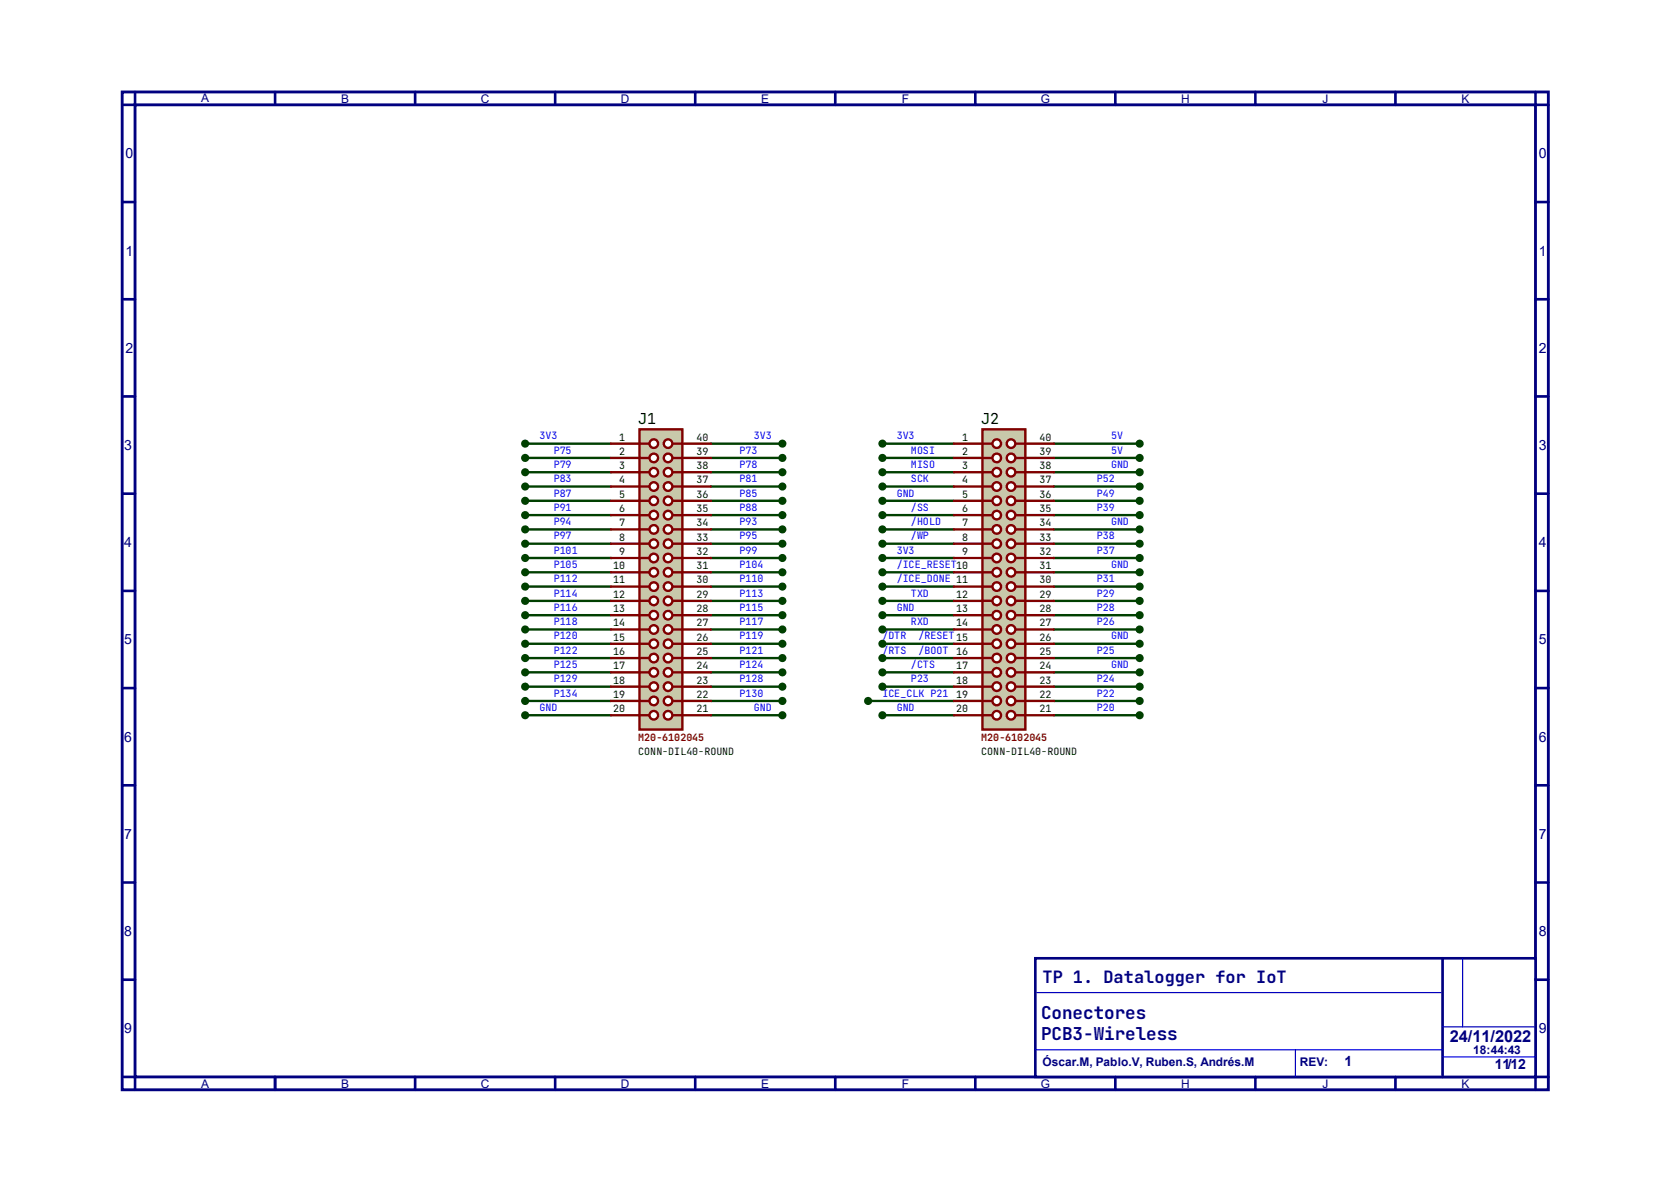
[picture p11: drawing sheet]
<svg xmlns="http://www.w3.org/2000/svg" width="297mm" height="210mm" viewBox="0 0 297 210" stroke-linecap="round" stroke-linejoin="round" font-family="sans-serif">
<path d="M21.7 16.3h253.5v177.3h-253.5zM24 18.6h248.9v172.7h-248.9z" fill="none" stroke="#000080" stroke-width=".51"/>
<path d="M24 16.3v2.3h-2.3M48.9 16.3v2.3" fill="none" stroke="#000080" stroke-width=".47"/>
<path d="M184 170.3h88.9v21h-88.9z" fill="#fff" stroke="#000080" stroke-width=".47"/>
<g fill="none" stroke="#000080" stroke-width=".47">
<path d="M73.8 16.3v2.3M98.7 16.3v2.3M123.6 16.3v2.3M148.5 16.3v2.3M173.4 16.3v2.3M198.2 16.3v2.3M223.1 16.3v2.3M248 16.3v2.3M272.9 16.3v2.3h2.3M21.7 35.9h2.3M272.9 35.9h2.3M21.7 53.2h2.3"/>
<path d="M272.9 53.2h2.3M21.7 70.4h2.3M272.9 70.4h2.3M21.7 87.7h2.3M272.9 87.7h2.3M21.7 105h2.3M272.9 105h2.3M21.7 122.3h2.3M21.7 139.5h2.3M272.9 122.3h2.3M272.9 139.5h2.3M21.7 156.8h2.3"/>
<path d="M272.9 156.8h2.3M21.7 174.1h2.3M256.4 170.3v21M272.9 174.1h2.3M21.7 191.3h2.3v2.3M48.9 191.3v2.3M73.8 191.3v2.3M98.7 191.3v2.3M123.6 191.3v2.3M148.5 191.3v2.3M173.4 191.3v2.3M198.2 191.3v2.3"/>
<path d="M223.1 191.3v2.3M248 191.3v2.3M275.2 191.3h-2.3v2.3"/>
</g>
<path d="M184.3 176.4h71.9M260 170.3v12.2M184 186.5h72.4M230.3 186.5v4.8M256.4 182.5h16.3M256.4 187.8h16.5" fill="none" stroke="#0000c0" stroke-width=".21"/>
<g fill="none" stroke="#004000" stroke-width=".42">
<path d="M93.3 78.8h15.3M126.4 78.8h12.7M156.8 78.8h12.7M187.3 78.8h15.3M93.3 81.4h15.3M93.3 83.9h15.3M93.3 86.4h15.3M93.3 89h15.3M93.3 91.5h15.3M93.3 94.1h15.3M93.3 96.6h15.3M93.3 99.1h15.3"/>
<path d="M126.4 81.4h12.7M126.4 83.9h12.7M126.4 86.4h12.7M126.4 89h12.7M126.4 91.5h12.7M126.4 94.1h12.7M126.4 96.6h12.7M126.4 99.1h12.7M156.8 81.4h12.7M156.8 83.9h12.7M156.8 86.4h12.7M156.8 89h12.7"/>
<path d="M156.8 91.5h12.7M156.8 94.1h12.7M156.8 96.6h12.7M156.8 99.1h12.7M187.3 81.4h15.3M187.3 83.9h15.3M187.3 86.4h15.3M187.3 89h15.3M187.3 91.5h15.3M187.3 94.1h15.3M187.3 96.6h15.3M187.3 99.1h15.3"/>
<path d="M93.3 101.7h15.3M93.3 104.2h15.3M93.3 106.8h15.3M93.3 109.3h15.3M93.3 111.8h15.3M93.3 114.4h15.3M93.3 116.9h15.3M93.3 119.5h15.3M126.4 101.7h12.7M126.4 104.2h12.7M126.4 106.8h12.7M126.4 109.3h12.7"/>
<path d="M126.4 111.8h12.7M126.4 114.4h12.7M126.4 116.9h12.7M126.4 119.5h12.7M156.8 101.7h12.7M156.8 104.2h12.7M156.8 106.8h12.7M156.8 109.3h12.7M156.8 111.8h12.7M156.8 114.4h12.7M156.8 116.9h12.7M156.8 119.5h12.7"/>
<path d="M187.3 101.7h15.3M187.3 104.2h15.3M187.3 106.8h15.3M187.3 109.3h15.3M187.3 111.8h15.3M187.3 114.4h15.3M187.3 116.9h15.3M187.3 119.5h15.3M93.3 122h15.3M93.3 124.5h15.3M93.3 127.1h15.3M126.4 122h12.7"/>
<path d="M126.4 124.5h12.7M126.4 127.1h12.7M154.3 124.5h15.2M156.8 122h12.7M156.8 127.1h12.7M187.3 122h15.3M187.3 124.5h15.3M187.3 127.1h15.3"/>
</g>
<path d="M113.7 76.3h7.6v53.3h-7.6z" fill="#c8c8aa" stroke="#800000" stroke-width=".42"/>
<path d="M113.7 78.8h1.7" fill="none" stroke="#800000" stroke-width=".42"/>
<circle cx="116.2" cy="78.8" r=".76" fill="#fff" stroke="#800000" stroke-width=".42"/>
<path d="M113.7 81.4h1.7" fill="none" stroke="#800000" stroke-width=".42"/>
<circle cx="116.2" cy="81.4" r=".76" fill="#fff" stroke="#800000" stroke-width=".42"/>
<path d="M113.7 83.9h1.7" fill="none" stroke="#800000" stroke-width=".42"/>
<circle cx="116.2" cy="83.9" r=".76" fill="#fff" stroke="#800000" stroke-width=".42"/>
<path d="M113.7 86.4h1.7" fill="none" stroke="#800000" stroke-width=".42"/>
<circle cx="116.2" cy="86.4" r=".76" fill="#fff" stroke="#800000" stroke-width=".42"/>
<path d="M119.5 78.8h1.8" fill="none" stroke="#800000" stroke-width=".42"/>
<circle cx="118.7" cy="78.8" r=".76" fill="#fff" stroke="#800000" stroke-width=".42"/>
<path d="M119.5 81.4h1.8" fill="none" stroke="#800000" stroke-width=".42"/>
<circle cx="118.7" cy="81.4" r=".76" fill="#fff" stroke="#800000" stroke-width=".42"/>
<path d="M119.5 83.9h1.8" fill="none" stroke="#800000" stroke-width=".42"/>
<circle cx="118.7" cy="83.9" r=".76" fill="#fff" stroke="#800000" stroke-width=".42"/>
<path d="M119.5 86.4h1.8" fill="none" stroke="#800000" stroke-width=".42"/>
<circle cx="118.7" cy="86.4" r=".76" fill="#fff" stroke="#800000" stroke-width=".42"/>
<path d="M113.7 89h1.7" fill="none" stroke="#800000" stroke-width=".42"/>
<circle cx="116.2" cy="89" r=".76" fill="#fff" stroke="#800000" stroke-width=".42"/>
<path d="M119.5 89h1.8" fill="none" stroke="#800000" stroke-width=".42"/>
<circle cx="118.7" cy="89" r=".76" fill="#fff" stroke="#800000" stroke-width=".42"/>
<path d="M113.7 91.5h1.7" fill="none" stroke="#800000" stroke-width=".42"/>
<circle cx="116.2" cy="91.5" r=".76" fill="#fff" stroke="#800000" stroke-width=".42"/>
<path d="M119.5 91.5h1.8" fill="none" stroke="#800000" stroke-width=".42"/>
<circle cx="118.7" cy="91.5" r=".76" fill="#fff" stroke="#800000" stroke-width=".42"/>
<path d="M113.7 94.1h1.7" fill="none" stroke="#800000" stroke-width=".42"/>
<circle cx="116.2" cy="94.1" r=".76" fill="#fff" stroke="#800000" stroke-width=".42"/>
<path d="M119.5 94.1h1.8" fill="none" stroke="#800000" stroke-width=".42"/>
<circle cx="118.7" cy="94.1" r=".76" fill="#fff" stroke="#800000" stroke-width=".42"/>
<path d="M113.7 96.6h1.7" fill="none" stroke="#800000" stroke-width=".42"/>
<circle cx="116.2" cy="96.6" r=".76" fill="#fff" stroke="#800000" stroke-width=".42"/>
<path d="M119.5 96.6h1.8" fill="none" stroke="#800000" stroke-width=".42"/>
<circle cx="118.7" cy="96.6" r=".76" fill="#fff" stroke="#800000" stroke-width=".42"/>
<path d="M113.7 99.1h1.7" fill="none" stroke="#800000" stroke-width=".42"/>
<circle cx="116.2" cy="99.1" r=".76" fill="#fff" stroke="#800000" stroke-width=".42"/>
<path d="M119.5 99.1h1.8" fill="none" stroke="#800000" stroke-width=".42"/>
<circle cx="118.7" cy="99.1" r=".76" fill="#fff" stroke="#800000" stroke-width=".42"/>
<path d="M113.7 101.7h1.7" fill="none" stroke="#800000" stroke-width=".42"/>
<circle cx="116.2" cy="101.7" r=".76" fill="#fff" stroke="#800000" stroke-width=".42"/>
<path d="M119.5 101.7h1.8" fill="none" stroke="#800000" stroke-width=".42"/>
<circle cx="118.7" cy="101.7" r=".76" fill="#fff" stroke="#800000" stroke-width=".42"/>
<path d="M113.7 104.2h1.7" fill="none" stroke="#800000" stroke-width=".42"/>
<circle cx="116.2" cy="104.2" r=".76" fill="#fff" stroke="#800000" stroke-width=".42"/>
<path d="M119.5 104.2h1.8" fill="none" stroke="#800000" stroke-width=".42"/>
<circle cx="118.7" cy="104.2" r=".76" fill="#fff" stroke="#800000" stroke-width=".42"/>
<path d="M113.7 106.8h1.7" fill="none" stroke="#800000" stroke-width=".42"/>
<circle cx="116.2" cy="106.8" r=".76" fill="#fff" stroke="#800000" stroke-width=".42"/>
<path d="M119.5 106.8h1.8" fill="none" stroke="#800000" stroke-width=".42"/>
<circle cx="118.7" cy="106.8" r=".76" fill="#fff" stroke="#800000" stroke-width=".42"/>
<path d="M113.7 109.3h1.7" fill="none" stroke="#800000" stroke-width=".42"/>
<circle cx="116.2" cy="109.3" r=".76" fill="#fff" stroke="#800000" stroke-width=".42"/>
<path d="M119.5 109.3h1.8" fill="none" stroke="#800000" stroke-width=".42"/>
<circle cx="118.7" cy="109.3" r=".76" fill="#fff" stroke="#800000" stroke-width=".42"/>
<path d="M113.7 111.8h1.7" fill="none" stroke="#800000" stroke-width=".42"/>
<circle cx="116.2" cy="111.8" r=".76" fill="#fff" stroke="#800000" stroke-width=".42"/>
<path d="M119.5 111.8h1.8" fill="none" stroke="#800000" stroke-width=".42"/>
<circle cx="118.7" cy="111.8" r=".76" fill="#fff" stroke="#800000" stroke-width=".42"/>
<path d="M113.7 114.4h1.7" fill="none" stroke="#800000" stroke-width=".42"/>
<circle cx="116.2" cy="114.4" r=".76" fill="#fff" stroke="#800000" stroke-width=".42"/>
<path d="M119.5 114.4h1.8" fill="none" stroke="#800000" stroke-width=".42"/>
<circle cx="118.7" cy="114.4" r=".76" fill="#fff" stroke="#800000" stroke-width=".42"/>
<path d="M113.7 116.9h1.7" fill="none" stroke="#800000" stroke-width=".42"/>
<circle cx="116.2" cy="116.9" r=".76" fill="#fff" stroke="#800000" stroke-width=".42"/>
<path d="M119.5 116.9h1.8" fill="none" stroke="#800000" stroke-width=".42"/>
<circle cx="118.7" cy="116.9" r=".76" fill="#fff" stroke="#800000" stroke-width=".42"/>
<path d="M113.7 119.5h1.7" fill="none" stroke="#800000" stroke-width=".42"/>
<circle cx="116.2" cy="119.5" r=".76" fill="#fff" stroke="#800000" stroke-width=".42"/>
<path d="M119.5 119.5h1.8" fill="none" stroke="#800000" stroke-width=".42"/>
<circle cx="118.7" cy="119.5" r=".76" fill="#fff" stroke="#800000" stroke-width=".42"/>
<path d="M113.7 122h1.7" fill="none" stroke="#800000" stroke-width=".42"/>
<circle cx="116.2" cy="122" r=".76" fill="#fff" stroke="#800000" stroke-width=".42"/>
<path d="M119.5 122h1.8" fill="none" stroke="#800000" stroke-width=".42"/>
<circle cx="118.7" cy="122" r=".76" fill="#fff" stroke="#800000" stroke-width=".42"/>
<path d="M113.7 124.5h1.7" fill="none" stroke="#800000" stroke-width=".42"/>
<circle cx="116.2" cy="124.5" r=".76" fill="#fff" stroke="#800000" stroke-width=".42"/>
<path d="M119.5 124.5h1.8" fill="none" stroke="#800000" stroke-width=".42"/>
<circle cx="118.7" cy="124.5" r=".76" fill="#fff" stroke="#800000" stroke-width=".42"/>
<path d="M113.7 127.1h1.7" fill="none" stroke="#800000" stroke-width=".42"/>
<circle cx="116.2" cy="127.1" r=".76" fill="#fff" stroke="#800000" stroke-width=".42"/>
<path d="M119.5 127.1h1.8" fill="none" stroke="#800000" stroke-width=".42"/>
<circle cx="118.7" cy="127.1" r=".76" fill="#fff" stroke="#800000" stroke-width=".42"/>
<g fill="none" stroke="#800000" stroke-width=".42">
<path d="M108.6 78.8h5.1M121.3 78.8h5.1M108.6 81.4h5.1M108.6 83.9h5.1M108.6 86.4h5.1M108.6 89h5.1M108.6 91.5h5.1M108.6 94.1h5.1M108.6 96.6h5.1M108.6 99.1h5.1M121.3 81.4h5.1M121.3 83.9h5.1"/>
<path d="M121.3 86.4h5.1M121.3 89h5.1M121.3 91.5h5.1M121.3 94.1h5.1M121.3 96.6h5.1M121.3 99.1h5.1M108.6 101.7h5.1M108.6 104.2h5.1M108.6 106.8h5.1M108.6 109.3h5.1M108.6 111.8h5.1M108.6 114.4h5.1"/>
<path d="M108.6 116.9h5.1M108.6 119.5h5.1M121.3 101.7h5.1M121.3 104.2h5.1M121.3 106.8h5.1M121.3 109.3h5.1M121.3 111.8h5.1M121.3 114.4h5.1M121.3 116.9h5.1M121.3 119.5h5.1M108.6 122h5.1M108.6 124.5h5.1"/>
<path d="M108.6 127.1h5.1M121.3 122h5.1M121.3 124.5h5.1M121.3 127.1h5.1"/>
</g>
<g fill="#004000" stroke="#004000" stroke-width=".42">
<circle cx="93.3" cy="78.8" r=".51"/>
<circle cx="93.3" cy="81.4" r=".51"/>
<circle cx="93.3" cy="83.9" r=".51"/>
<circle cx="93.3" cy="86.4" r=".51"/>
<circle cx="93.3" cy="89" r=".51"/>
<circle cx="93.3" cy="91.5" r=".51"/>
<circle cx="93.3" cy="94.1" r=".51"/>
<circle cx="93.3" cy="96.6" r=".51"/>
<circle cx="93.3" cy="99.1" r=".51"/>
<circle cx="93.3" cy="101.7" r=".51"/>
<circle cx="93.3" cy="104.2" r=".51"/>
<circle cx="93.3" cy="106.8" r=".51"/>
<circle cx="93.3" cy="109.3" r=".51"/>
<circle cx="93.3" cy="111.8" r=".51"/>
<circle cx="93.3" cy="114.4" r=".51"/>
<circle cx="93.3" cy="116.9" r=".51"/>
<circle cx="93.3" cy="119.5" r=".51"/>
<circle cx="93.3" cy="122" r=".51"/>
<circle cx="93.3" cy="124.5" r=".51"/>
<circle cx="93.3" cy="127.1" r=".51"/>
<circle cx="139.1" cy="78.8" r=".51"/>
<circle cx="139.1" cy="81.4" r=".51"/>
<circle cx="139.1" cy="83.9" r=".51"/>
<circle cx="139.1" cy="86.4" r=".51"/>
<circle cx="139.1" cy="89" r=".51"/>
<circle cx="139.1" cy="91.5" r=".51"/>
<circle cx="139.1" cy="94.1" r=".51"/>
<circle cx="139.1" cy="96.6" r=".51"/>
<circle cx="139.1" cy="99.1" r=".51"/>
<circle cx="139.1" cy="101.7" r=".51"/>
<circle cx="139.1" cy="104.2" r=".51"/>
<circle cx="139.1" cy="109.3" r=".51"/>
<circle cx="139.1" cy="111.8" r=".51"/>
<circle cx="139.1" cy="114.4" r=".51"/>
<circle cx="139.1" cy="116.9" r=".51"/>
<circle cx="139.1" cy="119.5" r=".51"/>
<circle cx="139.1" cy="122" r=".51"/>
<circle cx="139.1" cy="124.5" r=".51"/>
<circle cx="139.1" cy="127.1" r=".51"/>
<circle cx="139.1" cy="106.8" r=".51"/>
</g>
<path d="M174.6 76.3h7.6v53.3h-7.6z" fill="#c8c8aa" stroke="#800000" stroke-width=".42"/>
<path d="M174.6 78.8h1.8" fill="none" stroke="#800000" stroke-width=".42"/>
<circle cx="177.2" cy="78.8" r=".76" fill="#fff" stroke="#800000" stroke-width=".42"/>
<path d="M174.6 81.4h1.8" fill="none" stroke="#800000" stroke-width=".42"/>
<circle cx="177.2" cy="81.4" r=".76" fill="#fff" stroke="#800000" stroke-width=".42"/>
<path d="M174.6 83.9h1.8" fill="none" stroke="#800000" stroke-width=".42"/>
<circle cx="177.2" cy="83.9" r=".76" fill="#fff" stroke="#800000" stroke-width=".42"/>
<path d="M174.6 86.4h1.8" fill="none" stroke="#800000" stroke-width=".42"/>
<circle cx="177.2" cy="86.4" r=".76" fill="#fff" stroke="#800000" stroke-width=".42"/>
<path d="M180.5 78.8h1.7" fill="none" stroke="#800000" stroke-width=".42"/>
<circle cx="179.7" cy="78.8" r=".76" fill="#fff" stroke="#800000" stroke-width=".42"/>
<path d="M180.5 81.4h1.7" fill="none" stroke="#800000" stroke-width=".42"/>
<circle cx="179.7" cy="81.4" r=".76" fill="#fff" stroke="#800000" stroke-width=".42"/>
<path d="M180.5 83.9h1.7" fill="none" stroke="#800000" stroke-width=".42"/>
<circle cx="179.7" cy="83.9" r=".76" fill="#fff" stroke="#800000" stroke-width=".42"/>
<path d="M180.5 86.4h1.7" fill="none" stroke="#800000" stroke-width=".42"/>
<circle cx="179.7" cy="86.4" r=".76" fill="#fff" stroke="#800000" stroke-width=".42"/>
<path d="M174.6 89h1.8" fill="none" stroke="#800000" stroke-width=".42"/>
<circle cx="177.2" cy="89" r=".76" fill="#fff" stroke="#800000" stroke-width=".42"/>
<path d="M180.5 89h1.7" fill="none" stroke="#800000" stroke-width=".42"/>
<circle cx="179.7" cy="89" r=".76" fill="#fff" stroke="#800000" stroke-width=".42"/>
<path d="M174.6 91.5h1.8" fill="none" stroke="#800000" stroke-width=".42"/>
<circle cx="177.2" cy="91.5" r=".76" fill="#fff" stroke="#800000" stroke-width=".42"/>
<path d="M180.5 91.5h1.7" fill="none" stroke="#800000" stroke-width=".42"/>
<circle cx="179.7" cy="91.5" r=".76" fill="#fff" stroke="#800000" stroke-width=".42"/>
<path d="M174.6 94.1h1.8" fill="none" stroke="#800000" stroke-width=".42"/>
<circle cx="177.2" cy="94.1" r=".76" fill="#fff" stroke="#800000" stroke-width=".42"/>
<path d="M180.5 94.1h1.7" fill="none" stroke="#800000" stroke-width=".42"/>
<circle cx="179.7" cy="94.1" r=".76" fill="#fff" stroke="#800000" stroke-width=".42"/>
<path d="M174.6 96.6h1.8" fill="none" stroke="#800000" stroke-width=".42"/>
<circle cx="177.2" cy="96.6" r=".76" fill="#fff" stroke="#800000" stroke-width=".42"/>
<path d="M180.5 96.6h1.7" fill="none" stroke="#800000" stroke-width=".42"/>
<circle cx="179.7" cy="96.6" r=".76" fill="#fff" stroke="#800000" stroke-width=".42"/>
<path d="M174.6 99.1h1.8" fill="none" stroke="#800000" stroke-width=".42"/>
<circle cx="177.2" cy="99.1" r=".76" fill="#fff" stroke="#800000" stroke-width=".42"/>
<path d="M180.5 99.1h1.7" fill="none" stroke="#800000" stroke-width=".42"/>
<circle cx="179.7" cy="99.1" r=".76" fill="#fff" stroke="#800000" stroke-width=".42"/>
<path d="M174.6 101.7h1.8" fill="none" stroke="#800000" stroke-width=".42"/>
<circle cx="177.2" cy="101.7" r=".76" fill="#fff" stroke="#800000" stroke-width=".42"/>
<path d="M180.5 101.7h1.7" fill="none" stroke="#800000" stroke-width=".42"/>
<circle cx="179.7" cy="101.7" r=".76" fill="#fff" stroke="#800000" stroke-width=".42"/>
<path d="M174.6 104.2h1.8" fill="none" stroke="#800000" stroke-width=".42"/>
<circle cx="177.2" cy="104.2" r=".76" fill="#fff" stroke="#800000" stroke-width=".42"/>
<path d="M180.5 104.2h1.7" fill="none" stroke="#800000" stroke-width=".42"/>
<circle cx="179.7" cy="104.2" r=".76" fill="#fff" stroke="#800000" stroke-width=".42"/>
<path d="M174.6 106.8h1.8" fill="none" stroke="#800000" stroke-width=".42"/>
<circle cx="177.2" cy="106.8" r=".76" fill="#fff" stroke="#800000" stroke-width=".42"/>
<path d="M180.5 106.8h1.7" fill="none" stroke="#800000" stroke-width=".42"/>
<circle cx="179.7" cy="106.8" r=".76" fill="#fff" stroke="#800000" stroke-width=".42"/>
<path d="M174.6 109.3h1.8" fill="none" stroke="#800000" stroke-width=".42"/>
<circle cx="177.2" cy="109.3" r=".76" fill="#fff" stroke="#800000" stroke-width=".42"/>
<path d="M180.5 109.3h1.7" fill="none" stroke="#800000" stroke-width=".42"/>
<circle cx="179.7" cy="109.3" r=".76" fill="#fff" stroke="#800000" stroke-width=".42"/>
<path d="M174.6 111.8h1.8" fill="none" stroke="#800000" stroke-width=".42"/>
<circle cx="177.2" cy="111.8" r=".76" fill="#fff" stroke="#800000" stroke-width=".42"/>
<path d="M180.5 111.8h1.7" fill="none" stroke="#800000" stroke-width=".42"/>
<circle cx="179.7" cy="111.8" r=".76" fill="#fff" stroke="#800000" stroke-width=".42"/>
<path d="M174.6 114.4h1.8" fill="none" stroke="#800000" stroke-width=".42"/>
<circle cx="177.2" cy="114.4" r=".76" fill="#fff" stroke="#800000" stroke-width=".42"/>
<path d="M180.5 114.4h1.7" fill="none" stroke="#800000" stroke-width=".42"/>
<circle cx="179.7" cy="114.4" r=".76" fill="#fff" stroke="#800000" stroke-width=".42"/>
<path d="M174.6 116.9h1.8" fill="none" stroke="#800000" stroke-width=".42"/>
<circle cx="177.2" cy="116.9" r=".76" fill="#fff" stroke="#800000" stroke-width=".42"/>
<path d="M180.5 116.9h1.7" fill="none" stroke="#800000" stroke-width=".42"/>
<circle cx="179.7" cy="116.9" r=".76" fill="#fff" stroke="#800000" stroke-width=".42"/>
<path d="M174.6 119.5h1.8" fill="none" stroke="#800000" stroke-width=".42"/>
<circle cx="177.2" cy="119.5" r=".76" fill="#fff" stroke="#800000" stroke-width=".42"/>
<path d="M180.5 119.5h1.7" fill="none" stroke="#800000" stroke-width=".42"/>
<circle cx="179.7" cy="119.5" r=".76" fill="#fff" stroke="#800000" stroke-width=".42"/>
<path d="M174.6 122h1.8" fill="none" stroke="#800000" stroke-width=".42"/>
<circle cx="177.2" cy="122" r=".76" fill="#fff" stroke="#800000" stroke-width=".42"/>
<path d="M180.5 122h1.7" fill="none" stroke="#800000" stroke-width=".42"/>
<circle cx="179.7" cy="122" r=".76" fill="#fff" stroke="#800000" stroke-width=".42"/>
<path d="M174.6 124.5h1.8" fill="none" stroke="#800000" stroke-width=".42"/>
<circle cx="177.2" cy="124.5" r=".76" fill="#fff" stroke="#800000" stroke-width=".42"/>
<path d="M180.5 124.5h1.7" fill="none" stroke="#800000" stroke-width=".42"/>
<circle cx="179.7" cy="124.5" r=".76" fill="#fff" stroke="#800000" stroke-width=".42"/>
<path d="M174.6 127.1h1.8" fill="none" stroke="#800000" stroke-width=".42"/>
<circle cx="177.2" cy="127.1" r=".76" fill="#fff" stroke="#800000" stroke-width=".42"/>
<path d="M180.5 127.1h1.7" fill="none" stroke="#800000" stroke-width=".42"/>
<circle cx="179.7" cy="127.1" r=".76" fill="#fff" stroke="#800000" stroke-width=".42"/>
<g fill="none" stroke="#800000" stroke-width=".42">
<path d="M169.5 78.8h5.1M182.2 78.8h5.1M169.5 81.4h5.1M169.5 83.9h5.1M169.5 86.4h5.1M169.5 89h5.1M169.5 91.5h5.1M169.5 94.1h5.1M169.5 96.6h5.1M169.5 99.1h5.1M182.2 81.4h5.1M182.2 83.9h5.1"/>
<path d="M182.2 86.4h5.1M182.2 89h5.1M182.2 91.5h5.1M182.2 94.1h5.1M182.2 96.6h5.1M182.2 99.1h5.1M169.5 101.7h5.1M169.5 104.2h5.1M169.5 106.8h5.1M169.5 109.3h5.1M169.5 111.8h5.1M169.5 114.4h5.1"/>
<path d="M169.5 116.9h5.1M169.5 119.5h5.1M182.2 101.7h5.1M182.2 104.2h5.1M182.2 106.8h5.1M182.2 109.3h5.1M182.2 111.8h5.1M182.2 114.4h5.1M182.2 116.9h5.1M182.2 119.5h5.1M169.5 122h5.1M169.5 124.5h5.1"/>
<path d="M169.5 127.1h5.1M182.2 122h5.1M182.2 124.5h5.1M182.2 127.1h5.1"/>
</g>
<g fill="#004000" stroke="#004000" stroke-width=".42">
<circle cx="156.8" cy="78.8" r=".51"/>
<circle cx="156.8" cy="81.4" r=".51"/>
<circle cx="156.8" cy="83.9" r=".51"/>
<circle cx="156.8" cy="86.4" r=".51"/>
<circle cx="156.8" cy="89" r=".51"/>
<circle cx="156.8" cy="91.5" r=".51"/>
<circle cx="156.8" cy="94.1" r=".51"/>
<circle cx="156.8" cy="96.6" r=".51"/>
<circle cx="156.8" cy="99.1" r=".51"/>
<circle cx="156.8" cy="101.7" r=".51"/>
<circle cx="156.8" cy="104.2" r=".51"/>
<circle cx="156.8" cy="106.8" r=".51"/>
<circle cx="156.8" cy="109.3" r=".51"/>
<circle cx="156.8" cy="111.8" r=".51"/>
<circle cx="156.8" cy="114.4" r=".51"/>
<circle cx="156.8" cy="116.9" r=".51"/>
<circle cx="156.8" cy="119.5" r=".51"/>
<circle cx="156.8" cy="122" r=".51"/>
<circle cx="156.8" cy="127.1" r=".51"/>
<circle cx="202.6" cy="78.8" r=".51"/>
<circle cx="202.6" cy="81.4" r=".51"/>
<circle cx="202.6" cy="83.9" r=".51"/>
<circle cx="202.6" cy="86.4" r=".51"/>
<circle cx="202.6" cy="89" r=".51"/>
<circle cx="202.6" cy="91.5" r=".51"/>
<circle cx="202.6" cy="94.1" r=".51"/>
<circle cx="202.6" cy="96.6" r=".51"/>
<circle cx="202.6" cy="99.1" r=".51"/>
<circle cx="202.6" cy="101.7" r=".51"/>
<circle cx="202.6" cy="104.2" r=".51"/>
<circle cx="202.6" cy="106.8" r=".51"/>
<circle cx="202.6" cy="109.3" r=".51"/>
<circle cx="202.6" cy="111.8" r=".51"/>
<circle cx="202.6" cy="114.4" r=".51"/>
<circle cx="202.6" cy="116.9" r=".51"/>
<circle cx="202.6" cy="119.5" r=".51"/>
<circle cx="202.6" cy="122" r=".51"/>
<circle cx="202.6" cy="124.5" r=".51"/>
<circle cx="202.6" cy="127.1" r=".51"/>
<circle cx="154.3" cy="124.5" r=".51"/>
</g>
<g font-size="3.1" fill="#000080">
<text x="185" y="184.8">PCB3-Wireless</text>
<text x="185" y="181">Conectores</text>
</g>
<text font-size="3" fill="#000080" x="185.3" y="174.7">TP 1. Datalogger for IoT</text>
<text font-size="2.9" fill="#000080" x="257.7" y="185.2">24/11/2022</text>
<g font-size="2.7">
<text x="113.5" y="75.3">J1</text>
<text x="174.4" y="75.3">J2</text>
</g>
<g font-size="2.5" fill="#000080">
<text x="22.3" y="28.2">0</text>
<text x="273.5" y="28.2">0</text>
<text x="22.3" y="45.4">1</text>
<text x="273.5" y="45.4">1</text>
<text x="22.3" y="62.7">2</text>
<text x="273.5" y="62.7">2</text>
<text x="22.1" y="80">3</text>
<text x="273.5" y="80">3</text>
<text x="22.1" y="97.2">4</text>
<text x="273.5" y="97.2">4</text>
<text x="22.1" y="114.5">5</text>
<text x="273.5" y="114.5">5</text>
<text x="22.1" y="131.8">6</text>
<text x="273.5" y="131.8">6</text>
<text x="22.1" y="149.1">7</text>
<text x="273.5" y="149.1">7</text>
<text x="22.1" y="166.3">8</text>
<text x="273.5" y="166.3">8</text>
<text x="22.1" y="183.6">9</text>
<text x="273.5" y="183.6">9</text>
<text x="239" y="189.5">1</text>
<text x="265.7" y="190">11/12</text>
</g>
<g font-size="2.1" fill="#000080">
<text x="35.7" y="18.1">A</text>
<text x="60.6" y="18.4">B</text>
<text x="85.5" y="18.4">C</text>
<text x="110.4" y="18.4">D</text>
<text x="135.3" y="18.4">E</text>
<text x="160.3" y="18.4">F</text>
<text x="185" y="18.4">G</text>
<text x="209.9" y="18.4">H</text>
<text x="235.1" y="18.4">J</text>
<text x="259.7" y="18.4">K</text>
<text x="185.3" y="189.5">Óscar.M, Pablo.V, Ruben.S, Andrés.M</text>
<text x="231.1" y="189.4">REV:</text>
<text x="261.9" y="187.3">18:44:43</text>
<text x="35.7" y="193.4">A</text>
<text x="60.6" y="193.4">B</text>
<text x="85.5" y="193.4">C</text>
<text x="110.4" y="193.4">D</text>
<text x="135.3" y="193.4">E</text>
<text x="160.3" y="193.4">F</text>
<text x="185" y="193.4">G</text>
<text x="209.9" y="193.4">H</text>
<text x="235.1" y="193.4">J</text>
<text x="259.7" y="193.4">K</text>
</g>
<g font-size="1.8" fill="#00f">
<text x="95.9" y="78.1">3V3</text>
<text x="98.4" y="80.6">P75</text>
<text x="98.4" y="83.1">P79</text>
<text x="131.4" y="80.6">P73</text>
<text x="131.4" y="83.1">P78</text>
<text x="134" y="78.1">3V3</text>
<text x="159.4" y="78.1">3V3</text>
<text x="161.9" y="80.6">MOSI</text>
<text x="161.9" y="83.1">MISO</text>
<text x="197.5" y="78.1">5V</text>
<text x="197.5" y="80.6">5V</text>
<text x="197.5" y="83.1">GND</text>
<text x="98.4" y="85.7">P83</text>
<text x="98.4" y="88.2">P87</text>
<text x="131.4" y="85.7">P81</text>
<text x="131.4" y="88.2">P85</text>
<text x="159.4" y="88.2">GND</text>
<text x="161.9" y="85.7">SCK</text>
<text x="194.9" y="85.7">P52</text>
<text x="194.9" y="88.2">P49</text>
<text x="98.4" y="90.8">P91</text>
<text x="98.4" y="93.3">P94</text>
<text x="98.4" y="95.8">P97</text>
<text x="131.4" y="90.8">P88</text>
<text x="131.4" y="93.3">P93</text>
<text x="131.4" y="95.8">P95</text>
<text x="161.9" y="90.8">/SS</text>
<text x="161.9" y="93.3">/HOLD</text>
<text x="161.9" y="95.8">/WP</text>
<text x="194.9" y="90.8">P39</text>
<text x="194.9" y="95.8">P38</text>
<text x="197.5" y="93.3">GND</text>
<text x="98.4" y="98.4">P101</text>
<text x="98.4" y="100.9">P105</text>
<text x="131.4" y="98.4">P99</text>
<text x="131.4" y="100.9">P104</text>
<text x="159.4" y="98.4">3V3</text>
<text x="159.4" y="100.9">/ICE_RESET10</text>
<text x="194.9" y="98.4">P37</text>
<text x="197.5" y="100.9">GND</text>
<text x="98.4" y="103.5">P112</text>
<text x="98.4" y="106">P114</text>
<text x="131.4" y="103.5">P110</text>
<text x="131.4" y="106">P113</text>
<text x="159.4" y="103.5">/ICE_DONE 11</text>
<text x="161.9" y="106">TXD</text>
<text x="194.9" y="103.5">P31</text>
<text x="194.9" y="106">P29</text>
<text x="98.4" y="108.5">P116</text>
<text x="98.4" y="111.1">P118</text>
<text x="98.4" y="113.6">P120</text>
<text x="131.4" y="108.5">P115</text>
<text x="131.4" y="111.1">P117</text>
<text x="131.4" y="113.6">P119</text>
<text x="156.8" y="113.6">/DTR</text>
<text x="159.4" y="108.5">GND</text>
<text x="161.9" y="111.1">RXD</text>
<text x="163.2" y="113.6">/RESET15</text>
<text x="194.9" y="108.5">P28</text>
<text x="194.9" y="111.1">P26</text>
<text x="197.5" y="113.6">GND</text>
<text x="98.4" y="116.2">P122</text>
<text x="98.4" y="118.7">P125</text>
<text x="131.4" y="116.2">P121</text>
<text x="131.4" y="118.7">P124</text>
<text x="156.8" y="116.2">/RTS</text>
<text x="161.9" y="118.7">/CTS</text>
<text x="163.2" y="116.2">/BOOT</text>
<text x="194.9" y="116.2">P25</text>
<text x="197.5" y="118.7">GND</text>
<text x="98.4" y="121.2">P129</text>
<text x="98.4" y="123.8">P134</text>
<text x="131.4" y="121.2">P128</text>
<text x="131.4" y="123.8">P130</text>
<text x="156.8" y="123.8">ICE_CLK P21</text>
<text x="161.9" y="121.2">P23</text>
<text x="194.9" y="121.2">P24</text>
<text x="194.9" y="123.8">P22</text>
<text x="95.9" y="126.3">GND</text>
<text x="134" y="126.3">GND</text>
<text x="159.4" y="126.3">GND</text>
<text x="194.9" y="126.3">P20</text>
</g>
<g font-size="1.8">
<text x="110.1" y="78.3">1</text>
<text x="110.1" y="80.8">2</text>
<text x="110.1" y="83.4">3</text>
<text x="123.8" y="78.3">40</text>
<text x="123.8" y="80.8">39</text>
<text x="123.8" y="83.4">38</text>
<text x="171" y="78.3">1</text>
<text x="171" y="80.8">2</text>
<text x="171" y="83.4">3</text>
<text x="184.8" y="78.3">40</text>
<text x="184.8" y="80.8">39</text>
<text x="184.8" y="83.4">38</text>
<text x="110.1" y="85.9">4</text>
<text x="110.1" y="88.4">5</text>
<text x="123.8" y="85.9">37</text>
<text x="123.8" y="88.4">36</text>
<text x="171" y="85.9">4</text>
<text x="171" y="88.4">5</text>
<text x="184.8" y="85.9">37</text>
<text x="184.8" y="88.4">36</text>
<text x="110.1" y="91">6</text>
<text x="110.1" y="93.5">7</text>
<text x="123.8" y="91">35</text>
<text x="123.8" y="93.5">34</text>
<text x="171" y="91">6</text>
<text x="171" y="93.5">7</text>
<text x="184.8" y="91">35</text>
<text x="184.8" y="93.5">34</text>
<text x="109" y="101.1">10</text>
<text x="110.1" y="96.1">8</text>
<text x="110.1" y="98.6">9</text>
<text x="123.8" y="96.1">33</text>
<text x="123.8" y="98.6">32</text>
<text x="123.8" y="101.1">31</text>
<text x="171" y="96.1">8</text>
<text x="171" y="98.6">9</text>
<text x="184.8" y="96.1">33</text>
<text x="184.8" y="98.6">32</text>
<text x="184.8" y="101.1">31</text>
<text x="109" y="103.7">11</text>
<text x="109" y="106.2">12</text>
<text x="123.8" y="103.7">30</text>
<text x="123.8" y="106.2">29</text>
<text x="170" y="106.2">12</text>
<text x="184.8" y="103.7">30</text>
<text x="184.8" y="106.2">29</text>
<text x="109" y="108.8">13</text>
<text x="109" y="111.3">14</text>
<text x="109" y="113.8">15</text>
<text x="123.8" y="108.8">28</text>
<text x="123.8" y="111.3">27</text>
<text x="123.8" y="113.8">26</text>
<text x="170" y="108.8">13</text>
<text x="170" y="111.3">14</text>
<text x="184.8" y="108.8">28</text>
<text x="184.8" y="111.3">27</text>
<text x="184.8" y="113.8">26</text>
<text x="109" y="116.4">16</text>
<text x="109" y="118.9">17</text>
<text x="123.8" y="116.4">25</text>
<text x="123.8" y="118.9">24</text>
<text x="170" y="116.4">16</text>
<text x="170" y="118.9">17</text>
<text x="184.8" y="116.4">25</text>
<text x="184.8" y="118.9">24</text>
<text x="109" y="121.5">18</text>
<text x="109" y="124">19</text>
<text x="123.8" y="121.5">23</text>
<text x="123.8" y="124">22</text>
<text x="170" y="121.5">18</text>
<text x="170" y="124">19</text>
<text x="184.8" y="121.5">23</text>
<text x="184.8" y="124">22</text>
<text x="109" y="126.5">20</text>
<text x="123.8" y="126.5">21</text>
<text x="170" y="126.5">20</text>
<text x="184.8" y="126.5">21</text>
<text x="113.5" y="134.2">CONN-DIL40-ROUND</text>
<text x="174.4" y="134.2">CONN-DIL40-ROUND</text>
</g>
<g font-size="1.8" fill="#800000">
<text x="113.5" y="131.7">M20-6102045</text>
<text x="174.4" y="131.7">M20-6102045</text>
</g>
</svg>
